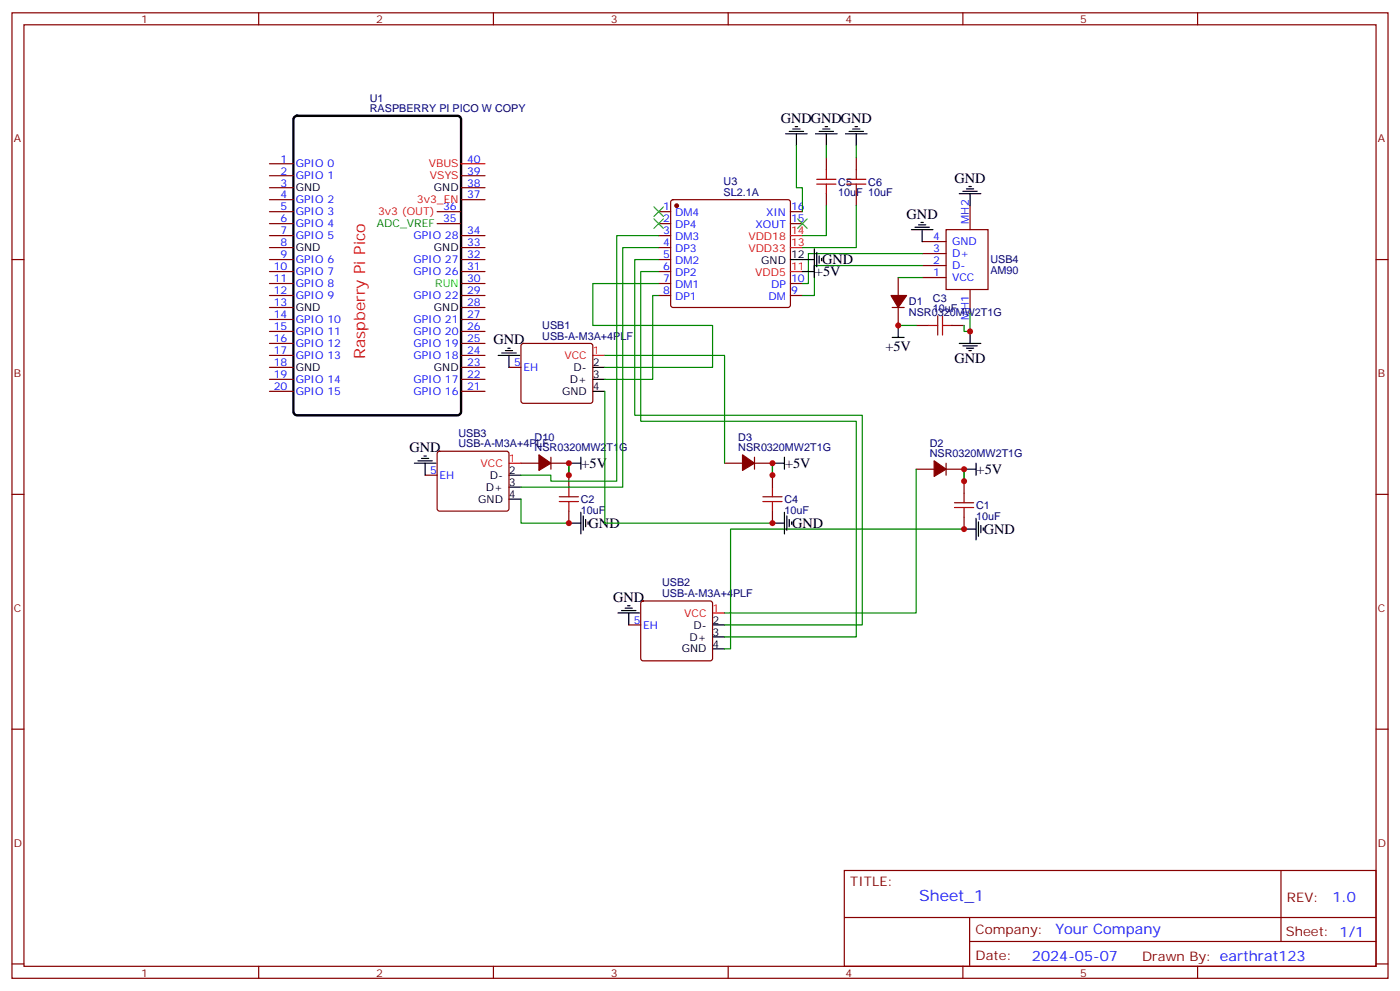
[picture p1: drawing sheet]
<svg xmlns="http://www.w3.org/2000/svg" width="412mm" height="292mm" viewBox="0 0 412 292" stroke-linecap="round" stroke-linejoin="round" font-family="sans-serif">
<g fill="none" stroke="#870000" stroke-width=".35">
<path d="M3.5 3.8h405.4v284.3h-405.4zM7.1 7.3h398.2v277.3h-398.2zM76.2 3.8v3.5M145.3 3.8v3.5M214.5 3.8v3.5M283.6 3.8v3.5M352.8 3.8v3.5M79.4 48.2h7M79.4 51.8h7M79.4 55.3h7M79.4 58.8h7M135.8 51.8h7.1"/>
<path d="M135.8 55.3h7.1M135.8 58.8h7.1M197.8 59l.5-.2h33.8l.5 .2 .2 .5v30.4l-.2 .5-.5 .2h-33.8l-.5-.3-.2-.4v-30.4zM243.4 46.5v3.5M243.4 57v3.6M252.2 46.5v3.5M252.2 57v3.6M3.5 76.4h3.6M79.4 76.4h7M79.4 62.3h7M79.4 65.9h7M79.4 69.4h7"/>
<path d="M79.4 72.9h7M79.4 80h7M128.8 62.3h7M128.8 65.9h7M135.8 76.4h7.1M135.8 69.4h7.1M135.8 72.9h7.1M135.8 80h7.1M194 76.4h3.6M194 62.3h3.6M194 65.9h3.6M194 69.4h3.6"/>
<path d="M194 72.9h3.6M194 80h3.6M232.8 62.3h3.6M232.8 65.9h3.6M271.6 71.2h7.1M271.6 74.7h7.1M271.6 78.2h7.1M278.7 67.6h12.3v17.7h-12.3zM285.8 60.6v7M405.3 76.4h3.6M79.4 83.5h7M79.4 87h7"/>
<path d="M79.4 90.6h7M79.4 94.1h7M79.4 97.6h7M135.8 83.5h7.1M135.8 87h7.1M135.8 90.6h7.1M135.8 94.1h7.1M135.8 97.6h7.1M194 83.5h3.6M194 87h3.6M232.8 83.5h3.6M232.8 87h3.6"/>
<path d="M262.8 90.6h3.5M264.6 81.7v5.3M264.6 90.6v5.2M269.9 95.8h3.5M271.6 81.7h7.1M280.5 95.8h3.5M285.8 85.3v7M79.4 108.2h7M79.4 101.1h7M79.4 104.7h7M79.4 111.7h7M79.4 115.3h7"/>
<path d="M135.8 108.2h7.1M135.8 101.1h7.1M135.8 104.7h7.1M135.8 111.7h7.1M135.8 115.3h7.1M149.9 108.2h3.6M153.7 101.3l.5-.2h19.7l.5 .2 .2 .5v16.3l-.2 .5-.5 .2h-19.7l-.5-.3-.2-.4v-16.3zM125.2 139.9h3.6M129 133.1l.5-.2h19.7l.5 .2 .2 .5v16.2l-.2 .5-.5 .2h-19.7l-.5-.2-.2-.5v-16.2zM153.5 136.4h5.2M162.3 136.4h5.3M162.3 134.7v3.5"/>
<path d="M167.6 139.9v3.6M213.4 136.4h5.3M222.2 136.4h5.3M222.2 134.7v3.5M227.5 139.9v3.6M269.9 138.2h5.3M278.7 138.2h5.3M278.7 136.4v3.5M3.5 145.6h3.6M167.6 150.5v3.6M227.5 150.5v3.6M284 141.7v3.5"/>
<path d="M284 152.3v3.5M405.3 145.6h3.6M189 177.2l.4-.2h19.8l.5 .2 .2 .5v16.2l-.2 .5-.5 .2h-19.8l-.5-.2-.2-.5v-16.2zM185.2 184h3.5M3.5 214.7h3.6M405.3 214.7h3.6M248.7 256.4h156.6v28.2h-156.6zM377.3 256.4v20.9M248.7 270.2h156.5M285.6 277.3h119.6M285.6 270.2v14.1M3.5 283.9h3.6"/>
<path d="M76.2 284.6v3.5M145.3 284.6v3.5M214.5 284.6v3.5M283.6 284.6v3.5M352.8 284.6v3.5M405.3 283.9h3.6"/>
</g>
<g fill="none" stroke="#000" stroke-width=".35">
<path d="M231.4 39.4h6.4M232.5 38.7h4.2M233.5 38h2.2M234.2 37.3h.7M234.6 39.4v3.5M240.2 39.4h6.4M241.3 38.7h4.2M242.4 38h2.1M243.1 37.3h.7M243.4 39.4v3.5M249.1 39.4h6.3M250.1 38.7h4.3"/>
<path d="M251.2 38h2.1M251.9 37.3h.7M252.2 39.4v3.5M282.6 57h6.3M283.6 56.3h4.3M284.7 55.6h2.1M285.4 54.9h.7M285.8 57v3.6M232.8 76.4h7.1M236.4 80h3.5M239.9 73.3v8.4M240.6 74.3v4.3"/>
<path d="M241.3 75.4v2.1M242 76.1v.7M268.5 67.6h6.3M269.5 66.9h4.3M270.6 66.2h2.1M271.3 65.5h.7M271.6 67.6v3.6M262.8 99.4h3.5M264.6 95.8v3.6M285.8 97.6v3.5M146.8 104.7h6.3M147.8 104h4.2"/>
<path d="M148.9 103.3h2.1M149.6 102.6h.7M149.9 104.7v3.5M174.6 115.3h3.6M174.6 111.7h3.6M174.6 108.2h3.6M282.6 101.1h6.3M283.6 101.8h4.3M284.7 102.6h2.1M285.4 103.3h.7M122.1 136.4h6.3M123.1 135.7h4.3"/>
<path d="M124.2 135h2.1M124.9 134.3h.7M125.2 136.4v3.5M149.9 139.9h3.6M167.6 136.4h3.5M171.1 134.7v3.5M227.5 136.4h3.6M231.1 134.7v3.5M284 138.2h3.5M287.5 136.4v3.5M149.9 147h3.6M149.9 143.5h3.6"/>
<path d="M167.6 154.1h3.5M171.1 150.9v6.3M171.8 151.9v4.3M172.5 153v2.1M173.2 153.7v.7M227.5 154.1h3.6M231.1 150.9v6.3M231.8 151.9v4.3M232.5 153v2.1M233.2 153.7v.7M284 155.8h3.5M287.5 152.6v6.4"/>
<path d="M288.2 153.7v4.2M288.9 154.8v2.1M289.6 155.5v.7M183.1 179.8h4.2M184.1 179.1h2.2M184.9 178.4h.7M182 180.5h6.4M185.2 180.5v3.5M209.9 191.1h3.5M209.9 187.6h3.5M209.9 184h3.5"/>
</g>
<path d="M135.8 48.2h7.1M232.8 80h3.6M232.8 72.9h3.6M232.8 69.4h3.6M174.6 104.7h3.6M149.9 136.4h3.6M209.9 180.5h3.5" fill="none" stroke="#f00" stroke-width=".35"/>
<g fill="#870000" stroke="#870000" stroke-width=".35">
<path d="M158.7 133.9l3.6 2.5-3.6 2.1z"/>
<path d="M262.5 87h4.6l-2.5 3.6z"/>
<path d="M275.2 135.7l3.5 2.5-3.5 2.1z"/>
<path d="M218.7 133.9l3.5 2.5-3.5 2.1z"/>
<circle cx="199.3" cy="60.6" r=".53"/>
</g>
<g fill="none" stroke="#a10000" stroke-width=".35">
<path d="M240.6 54.2h5.6M240.6 52.8h5.6M243.4 50v2.8M243.4 54.2v2.8M249.4 54.2h5.7M249.4 52.8h5.7M252.2 50v2.8M252.2 54.2v2.8M273.4 95.8h2.8M276.2 93v5.7M277.6 95.8h2.9M277.6 93v5.7"/>
<path d="M164.7 147.7h5.7M164.7 146.3h5.7M167.6 143.5v2.8M167.6 147.7v2.8M224.7 147.7h5.7M224.7 146.3h5.7M227.5 143.5v2.8M227.5 147.7v2.8M281.2 149.5h5.6M281.2 148.1h5.6M284 145.2v2.9M284 149.5v2.8"/>
</g>
<g fill="none" stroke="#008700" stroke-width=".35">
<path d="M234.6 42.9v12.4h1.8v7M243.4 42.9v3.6M252.2 42.9v3.6M194 80h-5.3v44.1h63.5v63.5h-38.8M194 76.4h-7v45.9h67v61.7h-40.6M194 72.9h-10.6v70.6h-29.9M194 69.4h-12.3v72.3h-19.4v-1.8h-8.8M243.4 60.6v8.8h-7M252.2 60.6v12.3h-15.8M271.6 74.7h-33.5v8.8h-1.7M271.6 78.2h-31.7v8.8h-3.5M194 87h-1.7v24.7h-14.1"/>
<path d="M194 83.5h-19.4v12.3h35.3v12.4h-31.7M264.6 81.7h7M264.6 95.8h5.3M285.8 92.3v5.3h-1.8v-1.8M178.2 115.3v38.8h49.3M178.2 104.7h35.2v31.7M167.6 136.4v3.5M227.5 136.4v3.5M269.9 138.2v42.3h-56.5M284 138.2v3.5M153.5 147v7.1h14.1M284 155.8h-68.8v35.3h-1.8"/>
</g>
<path d="M192.6 60.9l2.8 2.8M192.6 64.5l2.8 2.8M195.4 60.9l-2.8 2.8M195.4 64.5l-2.8 2.8M234.9 64.5l2.9 2.8M237.8 64.5l-2.9 2.8" fill="none" stroke="#3c3" stroke-width=".35"/>
<path d="M86.7 34.5l.8-.4h47.3l.8 .4 .2 .7v86l-.5 .9-.5 .2h-47.3l-.9-.5-.2-.6v-86z" fill="none" stroke="#000" stroke-width=".71"/>
<g fill="#c00">
<circle cx="264.6" cy="95.8" r=".88"/>
<circle cx="285.8" cy="97.6" r=".88"/>
<circle cx="167.6" cy="136.4" r=".88"/>
<circle cx="167.6" cy="154.1" r=".88"/>
<circle cx="167.6" cy="139.9" r=".88"/>
<circle cx="284" cy="141.7" r=".88"/>
<circle cx="284" cy="155.8" r=".88"/>
<circle cx="284" cy="138.2" r=".88"/>
<circle cx="227.5" cy="139.9" r=".88"/>
<circle cx="227.5" cy="154.1" r=".88"/>
<circle cx="227.5" cy="136.4" r=".88"/>
</g>
<text font-size="4.6" fill="#f00" x="107.6" y="105.7" transform="rotate(-90 107.6 105.7)">Raspberry Pi Pico</text>
<text font-size="4.6" fill="#00f" x="270.8" y="265.4">Sheet_1</text>
<g font-size="4.2">
<text x="230" y="36.2">GNDGNDGND</text>
<text x="281.2" y="53.9">GND</text>
<text x="267.1" y="64.4">GND</text>
<text x="242.2" y="77.9">GND</text>
<text x="240.1" y="81.4">+5V</text>
<text x="145.3" y="101.4">GND</text>
<text x="260.8" y="103.3">+5V</text>
<text x="281.2" y="106.8">GND</text>
<text x="120.6" y="133.2">GND</text>
<text x="171.3" y="137.9">+5V</text>
<text x="231.2" y="137.9">+5V</text>
<text x="287.7" y="139.6">+5V</text>
<text x="173.4" y="155.5">GND</text>
<text x="233.4" y="155.5">GND</text>
<text x="289.8" y="157.3">GND</text>
<text x="180.6" y="177.3">GND</text>
</g>
<g font-size="4.2" fill="#00f">
<text x="392.5" y="265.6">1.0</text>
<text x="310.9" y="275.2">Your Company</text>
<text x="304" y="283">2024-05-07</text>
</g>
<g font-size="3.9" fill="#800">
<text x="250.5" y="260.9">TITLE:</text>
<text x="379.1" y="265.6">REV:</text>
<text x="287.4" y="275.1">Company:</text>
<text x="378.7" y="275.8">Sheet: 1/1</text>
<text x="287.4" y="282.8">Date:</text>
<text x="336.4" y="282.9">Drawn By: earthrat123</text>
</g>
<g font-size="3.2" fill="#800">
<text x="41.6" y="6.8">1</text>
<text x="110.8" y="6.8">2</text>
<text x="179.9" y="6.8">3</text>
<text x="249.1" y="6.8">4</text>
<text x="318.2" y="6.8">5</text>
<text x="4.1" y="41.9">A</text>
<text x="405.9" y="41.9">A</text>
<text x="4.1" y="111">B</text>
<text x="405.9" y="111">B</text>
<text x="4.1" y="180.2">C</text>
<text x="405.9" y="180.2">C</text>
<text x="4.1" y="249.3">D</text>
<text x="405.9" y="249.3">D</text>
<text x="41.6" y="287.6">1</text>
<text x="110.8" y="287.6">2</text>
<text x="179.9" y="287.6">3</text>
<text x="249.1" y="287.6">4</text>
<text x="318.2" y="287.6">5</text>
</g>
<g font-size="3.2" fill="#000080">
<text x="108.9" y="33.1">RASPBERRY PI PICO W COPY</text>
<text x="108.9" y="30">U1</text>
<text x="213.2" y="57.7">SL2.1A</text>
<text x="213.2" y="54.6">U3</text>
<text x="246.9" y="57.8">10uF 10uF</text>
<text x="246.9" y="54.6">C5</text>
<text x="255.8" y="54.6">C6</text>
<text x="291.7" y="77.6">USB4</text>
<text x="291.7" y="80.8">AM90</text>
<text x="267.8" y="90">D1</text>
<text x="274.8" y="88.9">C3</text>
<text x="267.8" y="93.1">NSR0320MW2T1G</text>
<text x="274.8" y="92">10uF</text>
<text x="159.7" y="100">USB-A-M3A+4PLF</text>
<text x="159.7" y="96.8">USB1</text>
<text x="135.1" y="131.8">USB-A-M3A+4PLF</text>
<text x="135.1" y="128.6">USB3</text>
<text x="157.5" y="129.8">D10</text>
<text x="217.5" y="129.8">D3</text>
<text x="273.9" y="131.5">D2</text>
<text x="157.5" y="132.9">NSR0320MW2T1G</text>
<text x="217.5" y="132.9">NSR0320MW2T1G</text>
<text x="273.9" y="134.7">NSR0320MW2T1G</text>
<text x="171.1" y="148.2">C2</text>
<text x="231.1" y="148.2">C4</text>
<text x="287.5" y="149.9">C1</text>
<text x="171.1" y="151.3">10uF</text>
<text x="231.1" y="151.3">10uF</text>
<text x="287.5" y="153.1">10uF</text>
<text x="195" y="172.7">USB2</text>
<text x="195" y="175.8">USB-A-M3A+4PLF</text>
</g>
<g font-size="3.2" fill="#00f">
<text x="82.6" y="47.9">1</text>
<text x="137.6" y="47.9">40</text>
<text x="82.6" y="51.4">2</text>
<text x="87.1" y="49.3">GPIO 0</text>
<text x="87.1" y="52.8">GPIO 1</text>
<text x="137.6" y="51.4">39</text>
<text x="82.6" y="54.9">3</text>
<text x="82.6" y="58.5">4</text>
<text x="87.1" y="59.9">GPIO 2</text>
<text x="137.6" y="58.5">37</text>
<text x="137.6" y="54.9">38</text>
<text x="82.6" y="62">5</text>
<text x="82.6" y="65.5">6</text>
<text x="87.1" y="63.4">GPIO 3</text>
<text x="130.5" y="65.5">35</text>
<text x="130.5" y="62">36</text>
<text x="195.4" y="62">1</text>
<text x="195.4" y="65.5">2</text>
<text x="198.9" y="63.7">DM4</text>
<text x="225.6" y="63.7">XIN</text>
<text x="233" y="65.5">15</text>
<text x="233" y="62">16</text>
<text x="285.4" y="65.9" transform="rotate(-90 285.4 65.9)">MH2</text>
<text x="82.6" y="69">7</text>
<text x="87.1" y="66.9">GPIO 4</text>
<text x="87.1" y="70.4">GPIO 5</text>
<text x="121.8" y="70.4">GPIO 28</text>
<text x="137.6" y="69">34</text>
<text x="195.4" y="69">3</text>
<text x="198.9" y="67.3">DP4</text>
<text x="198.9" y="70.8">DM3</text>
<text x="222.6" y="67.3">XOUT</text>
<text x="274.9" y="70.8">4</text>
<text x="82.6" y="72.6">8</text>
<text x="82.6" y="76.1">9</text>
<text x="87.1" y="77.5">GPIO 6</text>
<text x="121.8" y="77.5">GPIO 27</text>
<text x="137.6" y="76.1">32</text>
<text x="137.6" y="72.6">33</text>
<text x="195.4" y="72.6">4</text>
<text x="195.4" y="76.1">5</text>
<text x="198.9" y="74.3">DP3</text>
<text x="198.9" y="77.9">DM2</text>
<text x="274.9" y="74.3">3</text>
<text x="274.9" y="77.9">2</text>
<text x="280.5" y="72.2">GND</text>
<text x="280.5" y="75.7">D+</text>
<text x="80.6" y="79.6">10</text>
<text x="80.6" y="83.1">11</text>
<text x="87.1" y="81">GPIO 7</text>
<text x="121.8" y="81">GPIO 26</text>
<text x="137.6" y="83.1">30</text>
<text x="137.6" y="79.6">31</text>
<text x="195.4" y="79.6">6</text>
<text x="195.4" y="83.1">7</text>
<text x="198.9" y="81.4">DP2</text>
<text x="233" y="83.1">10</text>
<text x="274.9" y="81.4">1</text>
<text x="280.5" y="79.3">D-</text>
<text x="280.5" y="82.8">VCC</text>
<text x="80.6" y="86.7">12</text>
<text x="87.1" y="84.6">GPIO 8</text>
<text x="87.1" y="88.1">GPIO 9</text>
<text x="121.8" y="88.1">GPIO 22</text>
<text x="137.6" y="86.7">29</text>
<text x="195.4" y="86.7">8</text>
<text x="198.9" y="84.9">DM1</text>
<text x="198.9" y="88.4">DP1</text>
<text x="226.4" y="88.4">DM</text>
<text x="227.2" y="84.9">DP</text>
<text x="233" y="86.7">9</text>
<text x="80.6" y="90.2">13</text>
<text x="80.6" y="93.7">14</text>
<text x="87.1" y="95.1">GPIO 10</text>
<text x="121.8" y="95.1">GPIO 21</text>
<text x="137.6" y="93.7">27</text>
<text x="137.6" y="90.2">28</text>
<text x="285.4" y="94.1" transform="rotate(-90 285.4 94.1)">MH1</text>
<text x="80.6" y="97.3">15</text>
<text x="80.6" y="100.8">16</text>
<text x="87.1" y="98.7">GPIO 11</text>
<text x="121.8" y="98.7">GPIO 20</text>
<text x="137.6" y="100.8">25</text>
<text x="137.6" y="97.3">26</text>
<text x="80.6" y="104.3">17</text>
<text x="80.6" y="107.8">18</text>
<text x="87.1" y="102.2">GPIO 12</text>
<text x="87.1" y="105.7">GPIO 13</text>
<text x="121.8" y="105.7">GPIO 18</text>
<text x="121.8" y="102.2">GPIO 19</text>
<text x="137.6" y="107.8">23</text>
<text x="137.6" y="104.3">24</text>
<text x="151.4" y="107.8">5</text>
<text x="80.6" y="111.4">19</text>
<text x="87.1" y="112.8">GPIO 14</text>
<text x="121.8" y="112.8">GPIO 17</text>
<text x="137.6" y="111.4">22</text>
<text x="154.2" y="109.3">EH</text>
<text x="80.6" y="114.9">20</text>
<text x="87.1" y="116.3">GPIO 15</text>
<text x="121.8" y="116.3">GPIO 16</text>
<text x="137.6" y="114.9">21</text>
<text x="126.7" y="139.6">5</text>
<text x="129.5" y="141">EH</text>
<text x="186.7" y="183.7">5</text>
<text x="189.4" y="185.1">EH</text>
</g>
<g font-size="3.2" fill="#f00">
<text x="126.3" y="49.3">VBUS</text>
<text x="126.7" y="52.8">VSYS</text>
<text x="122.8" y="59.9">3v3_EN</text>
<text x="111.4" y="63.4">3v3 (OUT)</text>
<text x="220.4" y="70.8">VDD18</text>
<text x="233" y="69">14</text>
<text x="220.4" y="74.3">VDD33</text>
<text x="233" y="72.6">13</text>
<text x="222.5" y="81.4">VDD5</text>
<text x="233" y="79.6">11</text>
<text x="166.3" y="105.7">VCC</text>
<text x="174.6" y="104.3">1</text>
<text x="141.6" y="137.5">VCC</text>
<text x="149.9" y="136.1">1</text>
<text x="201.5" y="181.6">VCC</text>
<text x="209.9" y="180.2">1</text>
</g>
<g font-size="3.2">
<text x="87.1" y="56.3">GND</text>
<text x="127.8" y="56.3">GND</text>
<text x="87.1" y="74">GND</text>
<text x="127.8" y="74">GND</text>
<text x="224.2" y="77.9">GND</text>
<text x="233" y="76.1">12</text>
<text x="87.1" y="91.6">GND</text>
<text x="127.8" y="91.6">GND</text>
<text x="174.6" y="107.8">2</text>
<text x="87.1" y="109.3">GND</text>
<text x="127.8" y="109.3">GND</text>
<text x="167.8" y="112.8">D+</text>
<text x="169" y="109.3">D-</text>
<text x="174.6" y="111.4">3</text>
<text x="165.6" y="116.3">GND</text>
<text x="174.6" y="114.9">4</text>
<text x="144.3" y="141">D-</text>
<text x="149.9" y="143.1">3</text>
<text x="149.9" y="139.6">2</text>
<text x="140.9" y="148.1">GND</text>
<text x="143.1" y="144.5">D+</text>
<text x="149.9" y="146.6">4</text>
<text x="204.3" y="185.1">D-</text>
<text x="209.9" y="183.7">2</text>
<text x="203.1" y="188.6">D+</text>
<text x="209.9" y="190.7">4</text>
<text x="209.9" y="187.2">3</text>
<text x="200.9" y="192.2">GND</text>
</g>
<text font-size="3.2" fill="#060" x="111" y="66.9">ADC_VREF</text>
<text font-size="3.2" fill="#0f0" x="128.2" y="84.6">RUN</text>
</svg>
